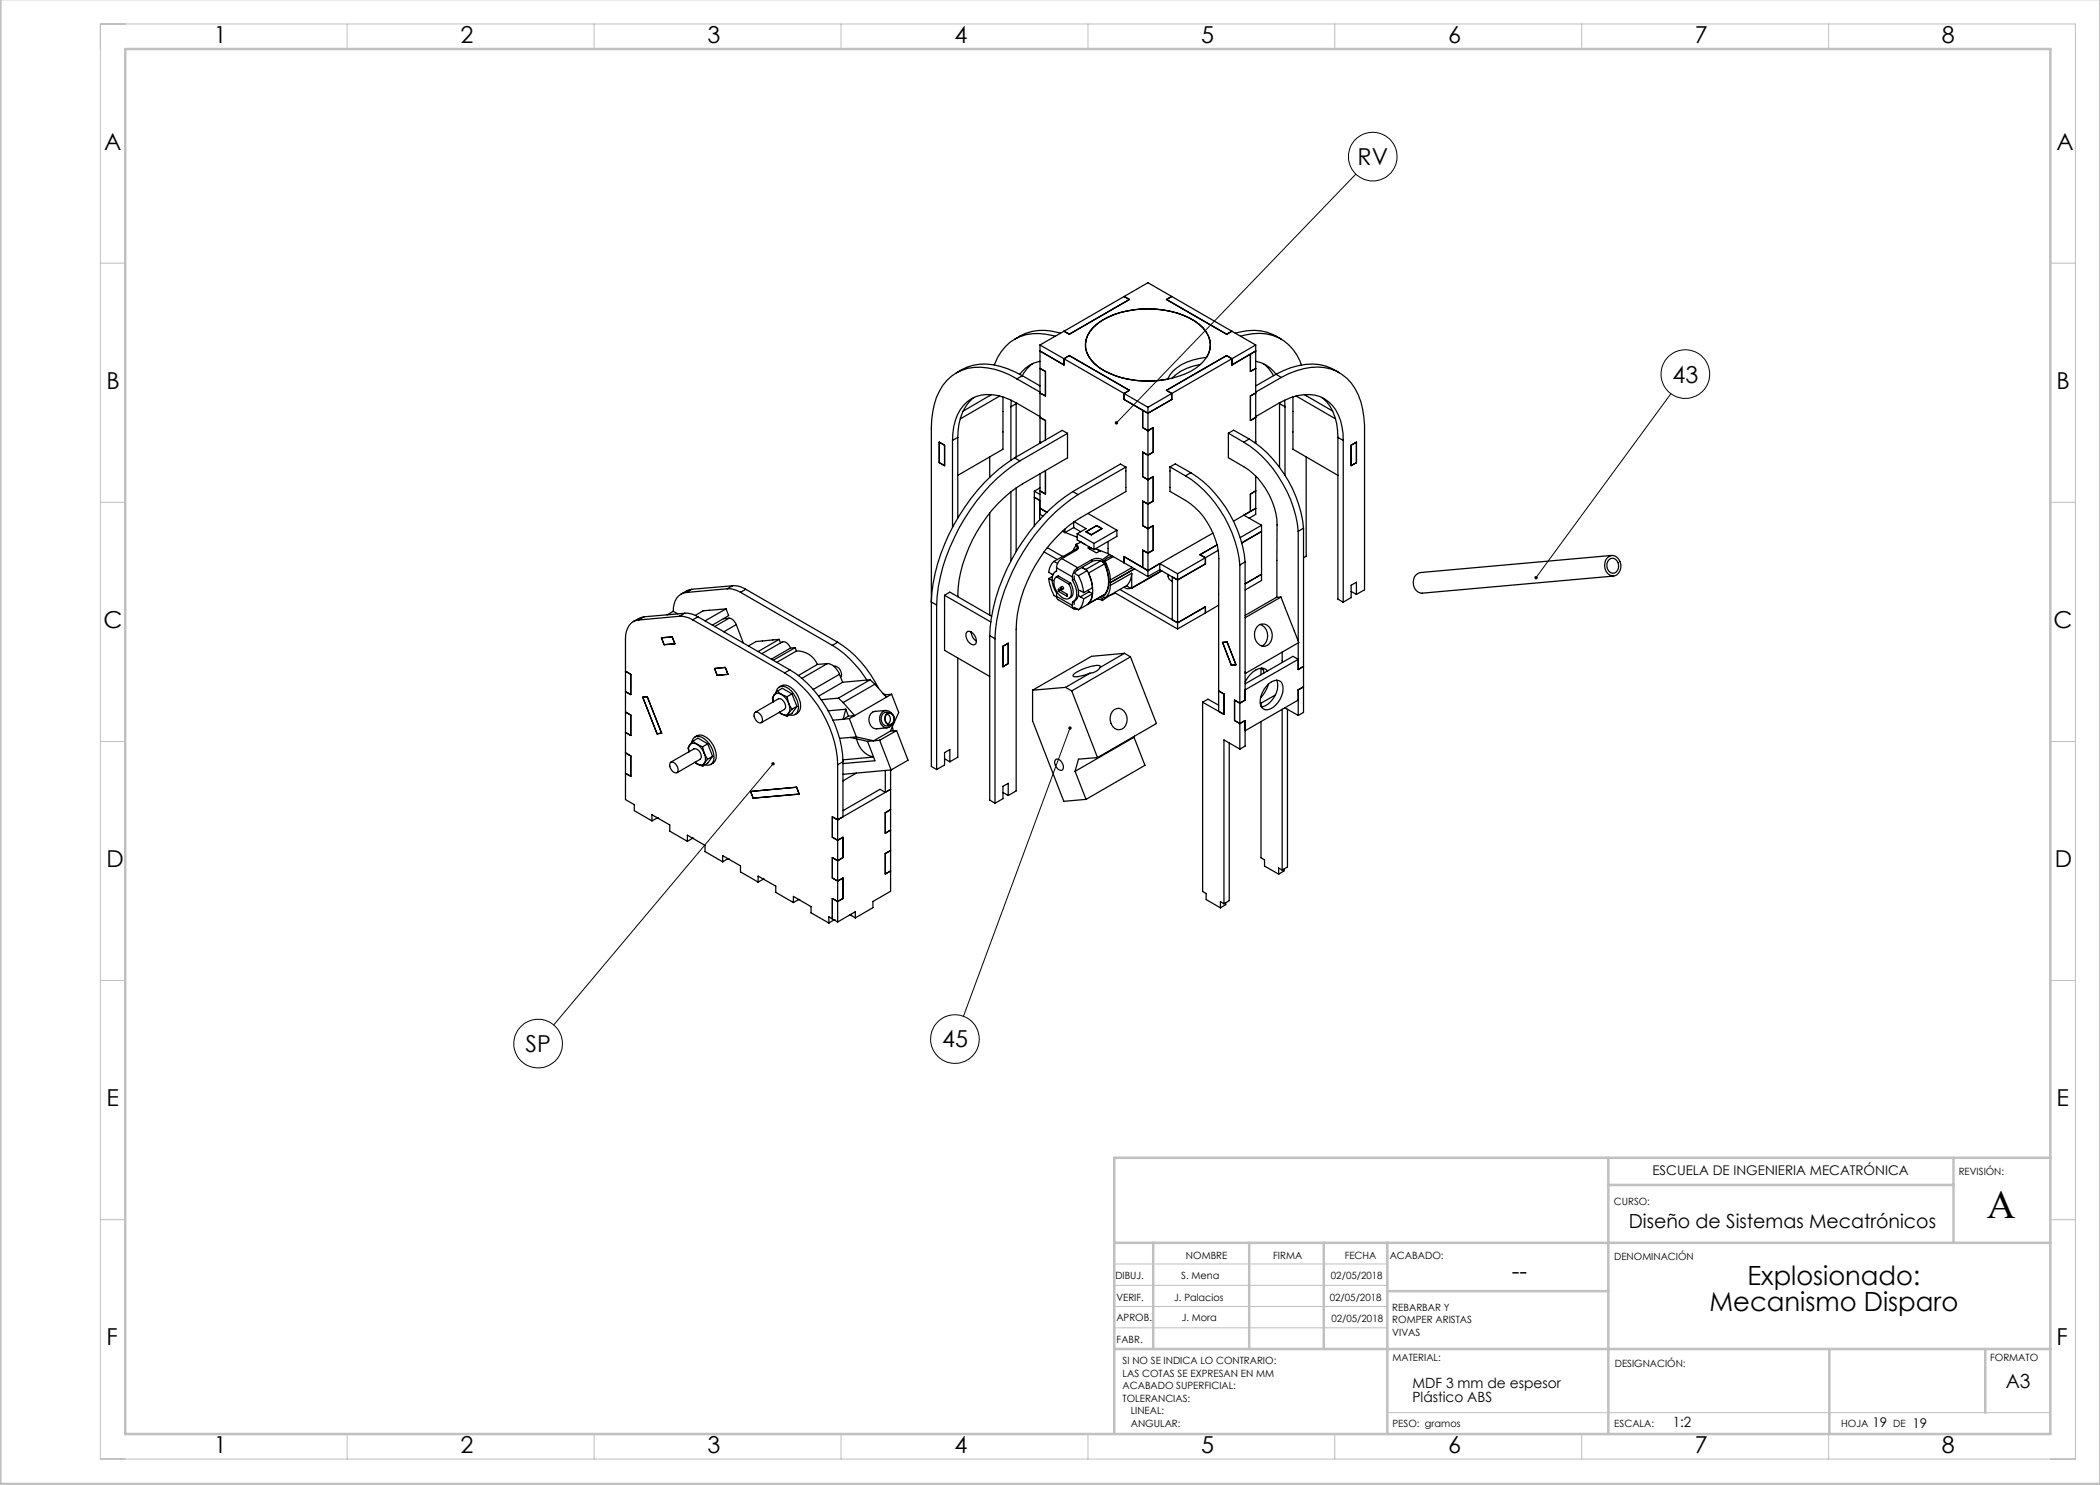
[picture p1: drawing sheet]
<svg xmlns="http://www.w3.org/2000/svg" width="420mm" height="297mm" viewBox="0 0 420 297" stroke-linecap="round" stroke-linejoin="round" font-family="sans-serif">
<!-- layer: Capa 1 -->
<g fill="none" stroke="#000" stroke-width=".2">
<path d="M271.2 34.8l-47.9 49.8M334.2 78.7l-27 36.8M154.6 152.7l-43.9 52.3M214 145.6l-21.3 57.7"/>
<circle cx="274.6" cy="31.3" r="4.9"/>
<circle cx="337.1" cy="74.8" r="4.9"/>
<circle cx="107.6" cy="208.7" r="4.9"/>
<circle cx="191" cy="207.8" r="4.9"/>
</g>
<g fill="none" stroke="#c0c0c0" stroke-width=".2">
<path d="M20.1 4.8h395v287h-395zM69.4 4.8v5M118.8 4.8v5M168.2 4.8v5M217.6 4.8v5M266.9 4.8v5M316.3 4.8v5M365.7 4.8v5M20.1 52.6h4.9M410.1 52.6h5M20.1 100.5h4.9M410.1 100.5h5"/>
<path d="M20.1 148.3h4.9M410.1 148.3h5M20.1 196.1h4.9M410.1 196.1h5M20.1 243.9h4.9M222.8 257.1h54.7M222.8 252.8h54.7M410.1 243.9h5M222.8 261.3h54.7M222.8 265.6h54.7M69.4 286.8v5M118.8 286.8v5"/>
<path d="M168.2 286.8v5M217.6 286.8v5M266.9 286.8v5M277.5 282.5h132.6M316.3 286.8v5M365.7 286.8v5"/>
</g>
<g fill="none" stroke="#c0c0c0" stroke-width=".5">
<path d="M.1 -.1v296.9h419.9M25 9.8h385.1v277h-385.1zM321.6 237h69.1M321.7 231.6v55.2M390.7 231.6v17M410.1 231.6h-187.3v55.2M222.8 248.6h187.3M230.6 248.6v21.2M249.8 248.6v21.2M264.8 248.6v21.2M277.5 248.6v38.2M277.6 258.2h44.1"/>
<path d="M222.8 269.8h187.3M365.9 269.8v17M397.1 269.8v12.7"/>
</g>
<path d="M213.7 145.4a.34 .34 0 0 0 .1 .5 .34 .34 0 0 0 .5-.1 .34 .34 0 0 0-.2-.5l-.1 .3 .1-.3zM154.4 152.5a.34 .34 0 0 0 0 .5 .34 .34 0 0 0 .5 0 .34 .34 0 0 0-.1-.5l-.2 .2 .2-.2zM223 84.3l.1 .5 .2-.2-.2 .2a.34 .34 0 0 0 .4 0 .34 .34 0 0 0 0-.5 .34 .34 0 0 0-.5 0zM307 115.3l-.1 .3 .1 .2 .2-.3-.2 .3a.34 .34 0 0 0 .5-.1 .34 .34 0 0 0-.1-.4 .34 .34 0 0 0-.4 0z" fill="#000"/>
<g fill="none" stroke="#000" stroke-width=".25">
<path d="M224.8 59.3l1.1 .6-12 6.9-1.1-.6M234.4 59.3l-1.1 .6 12 6.9 1.1-.6M191.3 74.6a10.4 10.4 0 0 1 10.2-.9l3 1.4M194.8 79.5a9.4 9.4 0 0 0-3.2 8M197.9 78.9v.3M198.3 78.9l-5.7 3.3M200 79.2l-7.9 4.6M200.6 79.4v10.4l-9 5.3M203.4 75.8a12.9 12.9 0 0 0-11-1.8 9.9 9.9 0 0 0-5.9 8.4l-.2 3.3v67.6l1 .6M203.4 75.8l4.6 2.6M204.5 75.1l-1.1 .7M204.5 75.1l3.5 2.1"/>
<path d="M206.5 72.7a6.6 6.6 0 0 0-2 2.4M208 72.3a6.3 6.3 0 0 0-4.1 2.6M208 69v19.6M208 73.7l1.1 .6v4.9l-1.1-.6M208 70.2l4.8 2.8v-1.2M208 69l4.8 2.8M211 67.2a9.7 9.7 0 0 0-10 2.2 10.4 10.4 0 0 0-2.1 3.6M212.1 66.6a10.1 10.1 0 0 0-9.1 1.2M212.8 71.8l1.1-.7 12 7-1.1 .6v1.2M212.8 71.8l16.8 9.7M212.8 66.2l-4.8 2.8M212.8 66.2l16.8-9.7 21.5 12.5"/>
<path d="M218.6 65.5a14.8 14.8 0 0 1 9.6-3.7 17.8 17.8 0 0 1 11.7 3.1 4.8 4.8 0 0 1 1.4 6.6 10.2 10.2 0 0 0-7.3 3.5l-.5 .8a18.8 18.8 0 0 1-13.5-2.2 5.5 5.5 0 0 1-2.8-5.6l.8-1.7zM218.7 65.4a15.4 15.4 0 0 1 11.1-3.6 16.5 16.5 0 0 1 10.1 3.1 4.9 4.9 0 0 1 .2 8 16.7 16.7 0 0 1-11.4 3.3 15.7 15.7 0 0 1-9.8-3.5 4.7 4.7 0 0 1-.2-7.3zM224.8 79.9l3.7 2.2M224.8 79.9l4.8 2.8M240.1 72.9a10.4 10.4 0 0 0-5.7 2.7M246.4 71.8l-1.1-.7-12 7 1.1 .6v1.2l-4.8 2.8M246.4 71.8l-16.8 9.7M246.4 71.8v1.2M247.1 66.6a10.2 10.2 0 0 1 9.1 1.2M248.1 67.2a9.3 9.3 0 0 1 10.5 2.7l.8 1.1 .9 2M250.1 70.8l1-.6-4.7 2.8M250.1 70.8v3.5l1-.6"/>
<path d="M250.1 70.8l-3.7 2.2M251.1 72.3a6.1 6.1 0 0 1 4.1 2.6M251.1 69l-4.7 2.8M251.1 69v19.7M251.1 78.6l-1 .6v4.9l1-.6M252.7 72.7a6.6 6.6 0 0 1 2 2.4M255.2 74.9l1.1 .6M255.2 74.9l-4.1 2.3M256.3 75.5a13.4 13.4 0 0 1 9.9-1.7 9.7 9.7 0 0 1 6.3 8l.4 3.3v32.9l-1.6 .9M256.3 75.5l-5.2 2.9M258.6 79.4v10.4l9 5.3M259.2 79.2l7.9 4.6"/>
<path d="M260.8 78.9l5.8 3.3M261.2 78.9v.3M264.3 79.5a9.5 9.5 0 0 1 3.3 8M267.9 74.5a10.3 10.3 0 0 0-9.7-1l-3 1.4M187.9 88.4l1 .6v4.1l-1-.6zM190.5 88.1v17.4M191.6 87.5l-1.1 .6M191.6 87.5v16.1M197.9 91.4v4.1M202.2 81.3v10.7M202.2 98.4v13.8M202.2 80v1.3"/>
<path d="M202.9 91.6a38.1 38.1 0 0 0-15.4 21.2 30 30 0 0 0-1.2 7.6l1 .6M202.9 91.6l1.1 .6M203.2 80.7l-1 .6M203.2 80.6v10.8M203.2 97.6v12.7M204 92.2a38.6 38.6 0 0 0-16.3 25.1l-.4 3.7M206.9 98.2v7M206.9 98.2l1.1 .7M208 83.3a26.6 26.6 0 0 0-8.4-4.2 6.8 6.8 0 0 0-8.5 5l-.4 1.2-.2 2.8M208 94.8v8.1l.6 .3M208 83.5l1.1 .6v3.9M208 88.4l.2 .1"/>
<path d="M208 97.6l-1.1 .6M209.1 94.2v4.6l-1.1-.6M213.5 90.8v.8l-9 5.2a28.4 28.4 0 0 0-12.9 22.5M213.5 86.7v4M213.5 86.7l-9.5 5.5M213.5 86.7l-1.1-.6-9.5 5.5M214.6 98.3a38 38 0 0 0-16.7 28.8M214.6 98.3l1 .6M215.6 98.9a38.7 38.7 0 0 0-16.5 27l-.1 1.8M225.2 97.5v.8l-9.1 5.2a28.5 28.5 0 0 0-12.3 17.7l-.3 1.6-.3 3.1v32.3l-1.6 .9M225.2 93.4v4.1M225.2 93.4l-9.6 5.5"/>
<path d="M225.2 93.4l-1.1-.6-9.5 5.5M228.5 82.1v3.4l1.1 .6 1-.6v4.9l-1 .6-1.1-.6v4.9l1.1 .7 1-.7v4.9l-1 .6-1.1-.6v4.9l1.1 .6 1-.6v4.9l-1 .6-1.1-.6v3.5l1.1 .6M228.5 82.1l1.1 .6M229.6 81.5v33.8M234 93.4v4.9a16.1 16.1 0 0 1 8.1 7.4 13.9 13.9 0 0 1 1.7 6l-.1 30.6 1.1 .6M234 93.4l3.1 1.8M234 93.4l1.1-.6 3.1 1.7M237.1 95.2a24.2 24.2 0 0 1 10.9 17.8M238.2 94.5a24.2 24.2 0 0 1 10.8 17.9M238.2 94.5l-1.1 .7M245.7 86.6v4.9a16.9 16.9 0 0 1 6.7 5.2 14.6 14.6 0 0 1 3 8.3v14.5M245.7 86.6l3 1.8"/>
<path d="M245.7 86.6l1-.6 3.1 1.8M248.7 88.4a24.4 24.4 0 0 1 10.9 17.9M249.8 87.8a24.4 24.4 0 0 1 10.9 17.9M249.8 87.8l-1.1 .6M251.1 83.3a27.7 27.7 0 0 1 8.4-4.2 6.9 6.9 0 0 1 8.6 5l.5 2.6v1.4M251.1 95.2v7.7l-1.3 .7M251.1 98.2l-1 .6v3.5M251.1 88.4l-.2 .1M255.9 80.7l1.1 .6M255.9 80.6v12.9M256.9 80l.1 1.3M257 81.3v13.7"/>
<path d="M261.2 91.4v19.9l-.5 .2M267.6 87.5l1 .6M267.6 87.5v32.3l1 .6M268.6 88.1v32.3M270.2 89l1.1-.6v4.1l-1.1 .6zM137.3 118.5a2.96 2.96 0 0 0-2.6 3v.8M138.4 117.9l-.6 .1-1.6 .8M138.4 117.9l-1.1 .6M145.5 117.8a5 5 0 0 1 2.6 .7M145.5 117.8l-8.2 .7M146.5 117.2a4.3 4.3 0 0 1 2.7 .7M146.5 117.2l-1 .6"/>
<path d="M146.5 117.2l-8.1 .7M148.1 118.5l18.4 10.6M149.2 117.9l-1.1 .6M149.2 117.9l18.3 10.5M188.9 119.1l9.3 5.3M188.9 119.1v11l9 5.2M188.9 119.1l1.1-.7 8.3 4.9M197.9 102.6v20.4M208 101.7l1.4 .7M208 100.1l-1.1-.7 1 .7v3.8M208.8 110.4l2.7 1.5M209.5 109.5l3 1.8"/>
<path d="M209.8 115.7a10.4 10.4 0 0 0 1 3.4l.5 .3M209.8 115.7l.6 .4M210.4 116.1h.1M210.5 115.3l-.7 .4M210.8 112.3a3.4 3.4 0 0 0-1 2.2l.8 .5M210.8 112.3l.7 .4M211.3 115.4a2.4 2.4 0 0 0 .1 3.1 2.4 2.4 0 0 0 2.2 1.3 2.06 2.06 0 0 0 .2-3M211.3 115.4l.3-.2 2.5 1.4M211.3 115.4l2.5 1.4M211.3 113.6v.6a2.25 2.25 0 0 0-.7 3l.7 1.4v.7M211.3 119.3l.1 .4 .2 .2 3.2 1.9M211.3 114.2l-.2 .1"/>
<path d="M211.3 113.6l3.2 1.8M211.3 119.3l3.2 1.8M211.7 117.8l1.7 1v.5l-1.7-1.1zM212 117.5h.1a.22 .22 0 0 1 .2 .2 .22 .22 0 0 1-.1 .2zM212 118l-.3 .2M212.1 117.5l.3-.2 .3 .2v.3l-.4 .2M212.4 111.7a2.34 2.34 0 0 0-1.1 1.9M212.4 111.7l3.1 1.9M212.5 106.3l.5 .2M212.9 111.4l-.3-.1-1.8 1M213 105.8v.7M213.1 106.5l2.3 1"/>
<path d="M214.1 116.6a2.18 2.18 0 0 1 0 2.9l-.3 .2M214.1 116.6l-.3 .2M214.5 116.1a4.2 4.2 0 0 1 .6 3.7l-.6 .6v.7M214.5 115.4v.7M214.7 105.5l-1.7 1M214.7 104.4v1.1M214.7 105.5l1.4 .9M214.8 115.8a4.2 4.2 0 0 1 .7 3.8l-.3 .4-.6 .4M214.8 115.8l-.3 .3M214.8 104.3l2.4 1.4-1.8 1M214.8 115.2v.6M214.8 114.6l.9 .5"/>
<path d="M215.2 108.9a.65 .65 0 0 1 .5 .6 .65 .65 0 0 1-.5 .6l-2.8 1.6M215.2 108.9v.4l.4 .4M215.2 109.1l-.6 1.1M215.4 106.7l3.4 2M215.4 106.7v1.3l3.4 1.9M215.5 109.5l-.2 .3M215.5 113.6a2.11 2.11 0 0 0-1 1.8M215.6 109.6l-3 1.7M215.7 115.1a9.4 9.4 0 0 1 1 3.4M215.7 118.1h.4l.6 .4M215.7 119l.4 .4M216 108.3l1 .6"/>
<path d="M216.1 119.4l.6 .4M216.2 108.4l-1 .5M216.7 119.8a3 3 0 0 1-1 2.2M217.2 106.4l2.1-1.3 1.1 .6-2.1 1.3zM217.5 114.1a9.9 9.9 0 0 1 1 3.4l-1.8 1M217.5 114.1l-1.8 1M217.5 118.1l.3 .3M217.6 102.7l5.8 3.3M217.7 109.5v.2M217.7 109.7l1.5 .9 .9-.5M217.8 118.4l-1.7 1M217.8 118.4l.7 .3"/>
<path d="M217.9 109.4l-.2 .1M218.2 109.6l-.3 .2M218.4 111.9a2.39 2.39 0 0 1 2.1 0M218.4 112.3l-3 1.7-.4 .5M218.4 112.3a2.25 2.25 0 0 1 2.1 .1M218.4 111.9l-2.9 1.7M218.4 111.9v.4M218.5 118.7a3 3 0 0 1-1 2.2l-1.8 1.1M218.5 118.7l-1.8 1.1M218.8 108.7v1.2M219.1 109.7l2.5 1M219.3 119.8l.7 .1 .5 .2"/>
<path d="M219.3 109.8l.7 .4M219.9 119.5l.6 .2M220.1 112.2l-3 1.7-.7-.4 1.1 .6M220.5 111.9v.5M220.5 119.7v.4M220.6 112.3l.3 .5M220.6 112.3a7 7 0 0 1 1.1 4l.4 .2 4.8-2.7M220.8 119.4l.2 .2M220.8 119.4l-.3 .3M220.8 112.1l.2 .2M220.9 118.9l-3.2 1.8M220.9 112.8l-3.2 1.8a6.9 6.9 0 0 1 .4 5.7l-.4 .4"/>
<path d="M220.9 112.8a6.1 6.1 0 0 1 0 6.1M221 112.3a8.4 8.4 0 0 1 1.1 3.7M221.6 108.3v2.4M221.6 110.7l3.2 1.9M221.7 115.6h.1M221.7 116.4a3.4 3.4 0 0 1-.9 2.8l-.2-.1M222 110.9l-1.5 1M222.1 117.1a3.1 3.1 0 0 1-1.1 2.5M222.1 116v1.1M222.4 111.2l-1 .4-.9 .8M222.6 111.3l-1.6 1M223 118.5v.2l-1.3 .5-1.2 .9"/>
<path d="M223 118.6l12.5 7.2M223.4 106l-4.6 2.7M223.4 106v1.3l-4.6 2.6M224 117.9l11.5 6.7M224.8 112.6v-1.3l4.8 2.8M224.8 112.6l4.8 2.7M224.9 117.4l.4 .3 .8-.1M225.3 117.2l.9 .5 .1-.1M225.3 117.2l-4.3 2.4M226.3 114.6a3.4 3.4 0 0 1-1 2.6M226.3 113.4l-4.2 2.6M226.3 114.6v3"/>
<path d="M226.3 114.6l-4.2 2.5M232 112.7l3.5 2.1M232 112.7l-2.4 1.4M232 112.7v1.2M232 113.9l3.5 2.1M232 113.9l-2.4 1.4M232.3 114.2l-6 3.4M232.4 114.2l-6.1 3.5M233.6 114.9a1.27 1.27 0 0 0 .9 1.4M235.5 114.8v11M235.5 116l-1-.6v8.6l1 .6M241.1 111.5v1.3l-5.6 3.2"/>
<path d="M241.1 111.5l-5.6 3.3M242.6 106.6l-13 7.5M243.4 109l-3.4 1.9 1.1 .6M243.6 110.1l-2.5 1.4M248 113v36.8M249 112.4v27.6l-1 .6-1.1-.6v4.1l1.1 .6 1-.6v5.1l-1 .6M249 112.4l-1 .6M250.1 102.3l-3.4 1.9M250.1 102.3l1-.6-2.3 1.3 3.5 2.1M252.3 114.9l-3.3 1.9M252.3 105.1v11l-3.3 1.9M252.3 106.3l-3.9 2.3"/>
<path d="M252.3 105.1l-4.3 2.4M256.2 119.4l-7.2 4.1M256.2 119.4l3.6 9.1-10.7 6.2M256.2 119.4l-.9 .1-6.3 3.6M259.6 106.3v21.9M260.7 105.7v36.8l-1.1 .6M260.7 105.7l-1.1 .6M270.2 118.3l1.1 .6M271.3 118.9v-2.5l-1.1 .6v2.5l-1.6 .9M321.5 111.5a1.48 1.48 0 0 1 2.5 .8 1.99 1.99 0 0 1-1.6 2.9 2.27 2.27 0 0 1-.9-3.7zM321.8 111.9a1.2 1.2 0 0 1 1.3 0 1.2 1.2 0 0 1 .6 1.1 1.17 1.17 0 0 1-.5 1.4 1.17 1.17 0 0 1-1.5-.2 1.81 1.81 0 0 1 .1-2.3zM322.4 111.1l-38.3 3.4a2.13 2.13 0 0 0-1.4 2.2 2.13 2.13 0 0 0 1.7 1.9l38.3-3.4"/>
<path d="M125.1 134.2l1.1 .7v4l-1.1-.6M127.7 124a3.3 3.3 0 0 0-2.6 3.8v32.1l1.8 1v1.2l3.5 2.1M128.6 139.4h.9l2.8 7.2-.9 .2zM128.8 123.4l-1.1 .3-1.1 .6M128.8 123.4l-1.1 .6M132.3 127.6l2.1-.2 .6 1.4-2.2 .1zM134.7 122.3l.8 .5M134.7 122.3l-1.3 .7M135.9 123.3a5 5 0 0 1 2.6 .7M135.9 123.3l-8.2 .7M136.9 122.7a4.3 4.3 0 0 1 2.7 .7M136.9 122.7l-1 .6"/>
<path d="M136.9 122.7l-8.1 .7M138.5 124l18.4 10.6M139.6 123.4l-1.1 .6M139.6 123.4l18.4 10.6M142.9 133.7l2.2-.2 .5 1.4-2.2 .2zM145.2 121.8l-4.6 .4-1.5 .9M145.2 121.8l-4.2 2.4M145.2 121.8l.5 1.3-3.2 1.9M145.8 123.6a1.83 1.83 0 0 1 1.4 1.3M145.8 123.6l-1.1 .2M145.8 123.6l-2.9 1.7M147.2 124.9l1.5 3.7"/>
<path d="M147.2 124.9l-2.4 1.5M154.8 139l-.2 .9 .1 .5-.2-.8zM155.2 138.5a1.29 1.29 0 0 1 2-1.1 4.7 4.7 0 0 1 2.4 4.7 1.16 1.16 0 0 1-1.7 .8M155.5 138.3l-.7 .7M155.5 138.3l1-.6 1.9 1.1M155.5 138.3l.8 .6M155.8 127.9l-4.6 .4-1.5 .9M155.8 127.9l-4.2 2.4M155.8 127.9l.3 .7M155.9 137.4a1.96 1.96 0 0 1 2.8 .6 4.7 4.7 0 0 1 1.4 3.8 1.64 1.64 0 0 1-1.1 1.1M156.3 138.9l1.1 .4M156.3 138.9a3.5 3.5 0 0 1 1.4 1.8"/>
<path d="M156.3 138.9a1.04 1.04 0 0 0-1.5 .1M156.9 134.6a23.3 23.3 0 0 1 10.6 18.4M157.4 139.3l.3 1.4M158 134a23.3 23.3 0 0 1 10.6 18.3M158 134l-1.1 .6M158.1 129.6a1.45 1.45 0 0 0-1.7-1.2l-4 2.3M158.1 129.6l-3.8 2.2M158.4 138.8l1 2.5M158.4 138.8l-1 .5M159 129.5l-4.3 2.5M159 129.5l-.9 .1M159 129.5l.3 .7"/>
<path d="M159.3 130.2a4.4 4.4 0 0 1 4.2 2.7M159.3 130.2l-3.9 2.3M163.5 132.9l-3.8 2.2M165.5 132.7a2.92 2.92 0 0 1 2.4 2.2M165.5 132.7l-2 .2M165.5 132.7l-5.1 3M166.5 129.1a21.5 21.5 0 0 1 6.9 6.9M167 133.2l-.2 .1a1.48 1.48 0 0 1 1.3 2.1M167.5 128.4a22.7 22.7 0 0 1 8.2 9.3M167.5 128.4l-1 .7M167.7 139.6l-3.4 .3M167.7 139.6l.9 .9"/>
<path d="M167.9 134.9l.6 1.6M167.9 134.9l-5.3 3M168.2 135.4h-.1M168.5 136.5l-4.8 2.7M174 136l-6.3 3.6M174 136l1 .8M174 136l-5.5 .5M175 136.8l-6.4 3.7M175 136.8l2.3 2.6M176.6 138.7l.5 .3M177.1 139l-.2 .1M177.3 139.4l-6.4 3.7"/>
<path d="M178.3 138.8l-1 .6M178.3 138.8l1.4 3.7-1.6 3.7M178.3 138.8l-1.2 .2M187.3 121v32.9M191.6 131.6v19.8l-1.6 1M193.3 126.5a.82 .82 0 0 1 1.3 .2 1.94 1.94 0 0 1 .6 2.1 1.29 1.29 0 0 1-1.9-1.1l-.1-.5zM194.2 126.4a2.27 2.27 0 0 0 1.1 1.8M197.9 127.1v32.9l1.1 .7M197.9 127.1l1.1 .6M199 127.7v33M200.6 129.3l1-.6v4l-1 .6zM206.5 138v6.2l6.3 16.1 4.4-.4"/>
<path d="M213.1 137.5l1.2 .7M213.1 137.5l-6.6 .5M214.3 138.2l5.2 13.3M214.5 121.1a.62 .62 0 0 0 .2 .6 .62 .62 0 0 0 .7 .1M214.8 120.3v.6M214.8 121.5l.9 .5M218 134.7l-4.9 2.8M220 133.5a2.59 2.59 0 0 1-2 1.2M220 133.5l.1-.3a3.5 3.5 0 0 0-2.7 .3 5.4 5.4 0 0 0-2.8 1.6v.2a5 5 0 0 0 3.4-.6M224.9 130.7l-4.9 2.8M224.9 130.7l1.2 .7M224.9 130.7l-6.6 .6-11.8 6.7"/>
<path d="M226.1 131.4l-11.8 6.8M226.1 131.4l5.2 13.3-11.8 6.8M241.1 122.6v-1.2l-5.6 3.2M241.1 122.6l-5.6 3.2M243.7 138.2l1.1 .6v4.1M243.7 121l-2.6 1.6M244.5 128.5l.9-.1 1.8 4.6-.9 .1zM249 136.8l9.6-5.5 1 .6-10.6 6.1M249 134.4l.1 .3M249 134.7h.1M251.5 125.3a1.69 1.69 0 0 1 1.8-.4 1.69 1.69 0 0 1 1.1 1.5 2.08 2.08 0 0 1-1.9 2.9 2.49 2.49 0 0 1-1-4zM252 124.9a2.46 2.46 0 0 1 .4 4.3"/>
<path d="M252.2 133.7v1.2M252.2 133.7l.5 .2M252.3 133.6l-.1 .1M252.5 133.6l.3 1M253.3 137.2a2.17 2.17 0 0 1 2.9-.9 3.9 3.9 0 0 1-1.1 4.7 2.25 2.25 0 0 1-2.4 .8 2.61 2.61 0 0 1-.2-3.3zM253.5 134.2a1.65 1.65 0 0 0-2.4-.2 5.5 5.5 0 0 0-2.1 2.4M253.7 136.8v.1a6.7 6.7 0 0 1-1.6 2.7M255.1 139l-3 1.7M255.3 136a4.4 4.4 0 0 1-3 5.4M256.4 130.4v2.1M259.6 128.6v5.3l1.1-.6M260.7 137.4l-1.1 .6v5.1"/>
<path d="M125.1 142.4l1.1 .6v4.1l-1.1-.6M125.1 150.6l1.1 .6v4.1l-1.1-.6M134.1 152.5a1.2 1.2 0 0 1 1.5 1.3l-.1 .6a1.2 1.2 0 0 1-1.6-1.2zM134.2 152.4l4.6-2.6a1.37 1.37 0 0 1 1.2 2.1l-4.6 2.6M137.9 149l-.2 .6 .1 .8M137.9 149l-.3 .6 .2 .8M138.4 148.4a1.27 1.27 0 0 1 1.9-1 4.7 4.7 0 0 1 2.4 4.6 1.24 1.24 0 0 1-1.7 1M138.6 148.2l-.7 .8M138.6 148.2l1-.6 1.9 1.2M138.6 148.2l.8 .7M139 147.4a1.72 1.72 0 0 1 2.3 .1 4.7 4.7 0 0 1 1.9 4.3 1.64 1.64 0 0 1-1 1.1M139 152.5l.4 .2z"/>
<path d="M139.4 148.9l1.1 .5M139.4 148.9a3.9 3.9 0 0 1 1.5 1.8M139.4 148.9a1.09 1.09 0 0 0-1.5 .1M139.4 152.7l1.1 .5M140.5 149.4l.4 1.3M140.9 150.7l.6 1.2M140.9 150.7a2.3 2.3 0 0 1 0 1.9M140.9 152.6a1.01 1.01 0 0 1-1.5 .1M140.9 152.6l-.4 .6M141.5 151.9l-.6 .7M141.5 148.8l1 2.5M141.5 148.8l-1 .6"/>
<path d="M142.5 151.3l-1 .6M142.5 151.3l-1 1.3-1 .6M150.1 158.3l9.2-.9 .5 1.4-9.2 .8zM150.9 142.6l.3-.2a1.5 1.5 0 0 1 1.2 2l-.2 .2a1.55 1.55 0 0 1-1.3-2zM151.1 142.4l4.6-2.6a1.41 1.41 0 0 1 1.2 2.1l-4.6 2.6M155.9 142.4l.4 .4zM156.3 142.8l1.1 .5M157.7 140.7l.7 1.1M157.7 140.7a1.98 1.98 0 0 1 0 1.9M157.7 142.6a.96 .96 0 0 1-1.4 .2M157.7 142.6l-.3 .7M158.4 141.8l-.7 .8"/>
<path d="M159.4 141.3l-1 .5M159.4 141.3l-1 1.4-1 .6M167.5 153v31.4M168.6 152.3v11.1l-1.1 .6M168.6 152.3l-1.1 .7M168.6 140.5l2.3 2.6M168.6 143.9l-2 .1M169.2 141.8l.5 1.4M169.2 141.8l-3.6 .4M169.2 141.8l-.6 2.1M169.7 143.2l-1.1 .7M169.9 143.7l1.4 3.7"/>
<path d="M169.9 143.7l-1.3 .2M170 147.5l-2.1 .2M170 147.5l1.3 .3M170.9 143.1l-1.2 .1M170.9 143.1l-1 .6M171.3 154.6l-2.7 1.6M171.3 147.4l3.4 .8M171.3 147.4l-1.3 .1M171.3 147.8a4.4 4.4 0 0 0 3.4 3.5M171.3 147.8l2.2 .5M173.5 148.3l1.2 3M174.7 151.4l-6.1 .6"/>
<path d="M174.7 151.3l.3 .8-6.4 .6M174.7 148.2l-1.2 .1M175.9 148.1l-1.2 .1M175.9 148.1l2.3 5.9M177.1 158.5l1-.6-10.6 6.1M177.1 158.5l-1.1-.6-7.4 4.2M177.1 154.1v4.4M177.1 142.1l-2.1 .2a1.8 1.8 0 0 0-1.2 1.8 1.8 1.8 0 0 0 1.5 1.7l2.1-.2M177.2 142.9a.98 .98 0 0 1 1.1-.2 .98 .98 0 0 1 .6 1.1 1 1 0 0 1-1 1.2 1 1 0 0 1-.9-1.2zM177.2 143a.91 .91 0 0 1 1.1-.2 .91 .91 0 0 1 .5 1 .93 .93 0 0 1-.9 1.1 .93 .93 0 0 1-.9-1.1zM177.4 142.8a1.08 1.08 0 0 1 .7 1 1.08 1.08 0 0 1-.5 1M178 142.6a1.37 1.37 0 0 0-1.8 .8 1.37 1.37 0 0 0 .8 1.7l.4 .1 .8-.2"/>
<path d="M178.1 146.2l-3.4 2M178.1 154v24.3l-3.5 2v1.2l-3.5 2.1M178.2 154l-9.6 .9M178.3 142.7a1.27 1.27 0 0 0-1.4-.6 1.27 1.27 0 0 0-.9 1.2 1.72 1.72 0 0 0 1.5 2.3l.4-.2 .6-.6M178.5 145.3l.1 .9M179.3 146.1l-3.4 2M179.3 146.1l-1.2 .1M179.3 146.1l2.3 5.9-3.4 2M188.9 151.8l1.1 .6M190 152.4v-2.5l-1.1 .6v2.5l-1.6 .9M200.6 158.5l1 .6M201.6 159.1v-2.4l-1 .6v2.4l-1.6 1"/>
<path d="M211.1 151.9a.89 .89 0 0 1 1.2 .5 1.08 1.08 0 0 1 0 1.7 1.58 1.58 0 0 1-1.2-2.2zM215 154.3l2.2 5.6M219.5 151.5l-3.8 .3-.7 2.5M222.8 141.9a1.7 1.7 0 0 1 2.6 1.3 2.06 2.06 0 0 1-1.5 2.7 2.15 2.15 0 0 1-1.7-3.1zM226.8 147.5l-11.8 6.8M226.8 147.5l2.2 5.6-11.8 6.8M226.9 147.2l-.1 .3M240.5 140.4v37.9l.7 .4v1.2l2.9 1.7M240.5 140.4l4.3 2.5M240.5 140.4l1.1-.6 2.1 1.2M245.9 148.6v31.5l-1.1 .7M248 149.8l-3.2-1.8v32.8"/>
<path d="M252.2 144.3v27.3l.7 .4v1.2l2.8 1.6M252.2 140.6v.6M256.4 141.8v32.2M257 141.6l2.6 1.5M257.5 141.8v31.6l-1.1 .6M259.6 140l-10.6 6.2M130.4 164.2v-1.3l3.5 2.1v1.2l3.6 2.1M131.5 163.6h.1M131.5 163.6l-1.1 .6M137.5 168.3v-1.3l3.5 2.1v1.2l3.5 2.1M138.5 167.6h.1M138.5 167.6l-1 .7"/>
<path d="M144.5 172.4v-1.3l3.6 2.1v1.2l3.5 2M145.6 171.7h.1M145.6 171.7l-1.1 .7M151.6 176.4v-1.2l3.6 2v1.3l3.5 2M152.7 175.8h.1M152.7 175.8l-1.1 .6M159.7 179.9h.1M159.7 179.9l-1 .6M167.5 164l-1-.6v4.1l1 .6 1.1-.6v4l-1.1 .7-1-.7v4.1l1 .6 1.1-.6v4.1l-1.1 .6-1-.6v4.1M178.1 161.9l-1 .7v4l1-.6M178.1 170.1l-1 .6v4.1l1-.6M256.4 174l-.7-.4v1.2"/>
<path d="M256.8 173.8v.4l-1.1 .6M158.7 180.5v-1.2l3.5 2v1.3l3.6 2M166.5 183.8l1 .6M166.5 183.8l-.7-.4v1.2M166.8 184h.1M166.8 184l-1 .6M170 182.9h.1M170 182.9l1.1 .7M171.1 183.6v-1.3l-3.6 2.1M244.8 180.8l-.7-.5v1.3M245.1 180.5v.4l-1 .7"/>
</g>
<text font-size="8" x="397.4" y="243.7">A</text>
<g font-size="5.3">
<text x="349.5" y="256.9">Explosionado:</text>
<text x="341.9" y="262.2">Mecanismo Disparo</text>
</g>
<g font-size="4.7">
<text x="42.7" y="8.6">1</text>
<text x="92.1" y="8.6">2</text>
<text x="141.5" y="8.6">3</text>
<text x="190.9" y="8.6">4</text>
<text x="240.2" y="8.6">5</text>
<text x="289.6" y="8.6">6</text>
<text x="339" y="8.6">7</text>
<text x="388.4" y="8.6">8</text>
<text x="20.8" y="29.9">A</text>
<text x="411.3" y="29.9">A</text>
<text x="271.5" y="33">RV</text>
<text x="21.3" y="77.8">B</text>
<text x="334.5" y="76.5">43</text>
<text x="411.3" y="77.8">B</text>
<text x="20.7" y="125.5">C</text>
<text x="410.7" y="125.6">C</text>
<text x="21.3" y="173.4">D</text>
<text x="410.9" y="173.4">D</text>
<text x="188.4" y="209.5">45</text>
<text x="105.1" y="210.4">SP</text>
<text x="21.3" y="221.2">E</text>
<text x="411.3" y="221.2">E</text>
<text x="302.4" y="255.9">--</text>
<text x="21.3" y="269.1">F</text>
<text x="411.3" y="269.1">F</text>
<text x="42.8" y="290.6">1</text>
<text x="92.1" y="290.6">2</text>
<text x="141.5" y="290.6">3</text>
<text x="190.9" y="290.6">4</text>
<text x="240.3" y="290.6">5</text>
<text x="289.6" y="290.6">6</text>
<text x="339" y="290.6">7</text>
<text x="388.4" y="290.6">8</text>
</g>
<g font-size="3.9">
<text x="325.8" y="245.6">Diseño de Sistemas Mecatrónicos</text>
<text x="401.1" y="277.7">A3</text>
</g>
<g font-size="2.8">
<text x="282.5" y="277.5">MDF 3 mm de espesor</text>
<text x="282.5" y="280.4">Plástico ABS</text>
<text x="334.5" y="285.4">1:2</text>
</g>
<g font-size="2.7">
<text x="330.5" y="235">ESCUELA DE INGENIERIA MECATRÓNICA</text>
<text x="374.5" y="285.5">19</text>
<text x="382.5" y="285.5">19</text>
</g>
<g font-size="2">
<text x="391.8" y="235">REVISIÓN:</text>
<text x="322.8" y="241">CURSO:</text>
<text x="237.2" y="251.8">NOMBRE</text>
<text x="254.6" y="251.7">FIRMA</text>
<text x="268.9" y="251.9">FECHA</text>
<text x="277.9" y="251.9">ACABADO:</text>
<text x="223.1" y="255.9">DIBUJ.</text>
<text x="236.2" y="255.9">S. Mena</text>
<text x="266.2" y="255.9">02/05/2018</text>
<text x="322.8" y="252">DENOMINACIÓN</text>
<text x="223.3" y="260.1">VERIF.</text>
<text x="234.9" y="260.1">J. Palacios</text>
<text x="266" y="260.3">02/05/2018</text>
<text x="278.5" y="262.2">REBARBAR Y</text>
<text x="223.3" y="264.2">APROB.</text>
<text x="223.3" y="268.6">FABR.</text>
<text x="236.3" y="264.2">J. Mora</text>
<text x="266.3" y="264.5">02/05/2018</text>
<text x="278.5" y="264.7">ROMPER ARISTAS</text>
<text x="278.5" y="267.2">VIVAS</text>
<text x="224.5" y="272.8">SI NO SE INDICA LO CONTRARIO:</text>
<text x="224.5" y="275.3">LAS COTAS SE EXPRESAN EN MM</text>
<text x="278.5" y="272.3">MATERIAL:</text>
<text x="323" y="273.4">DESIGNACIÓN:</text>
<text x="398" y="272.3">FORMATO</text>
<text x="224.5" y="277.8">ACABADO SUPERFICIAL:</text>
<text x="224.5" y="280.3">TOLERANCIAS:</text>
<text x="226.1" y="282.8">LINEAL:</text>
<text x="226.2" y="285.3">ANGULAR:</text>
<text x="278.5" y="285.3">PESO: gramos</text>
<text x="322.9" y="285.3">ESCALA:</text>
<text x="368.2" y="285.5">HOJA</text>
<text x="378.6" y="285.5">DE</text>
</g>
</svg>
